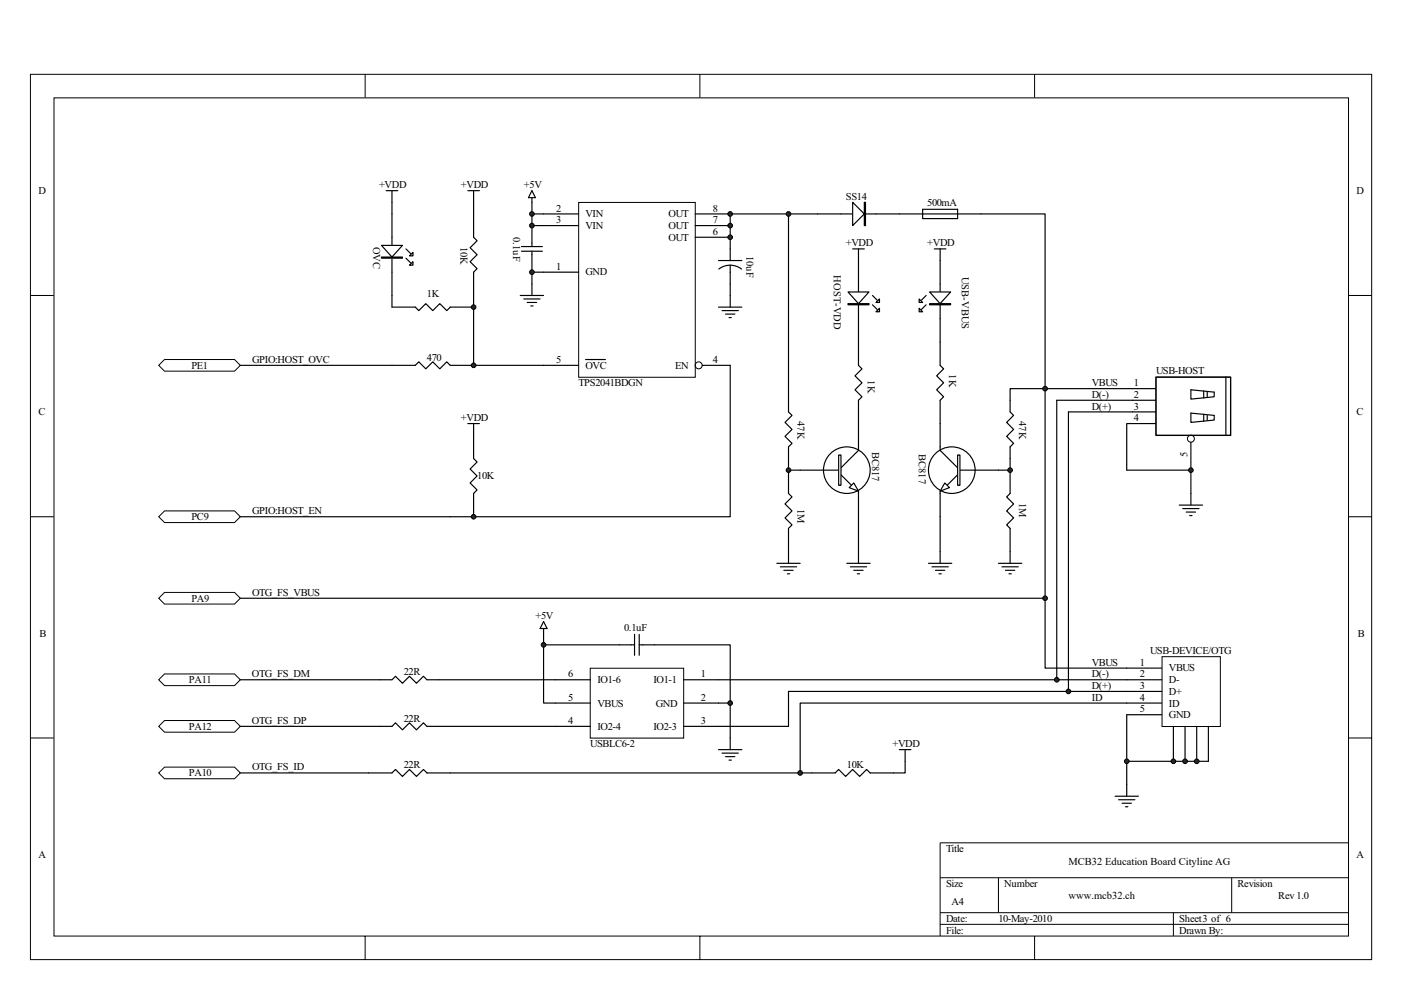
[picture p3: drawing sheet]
<svg xmlns="http://www.w3.org/2000/svg" width="297mm" height="210mm" viewBox="0 0 297 210" stroke-linecap="round" stroke-linejoin="round" font-family="sans-serif">
<g fill="none" stroke="#000" stroke-width=".21">
<path d="M6.5 15.8h284.3v187.7h-284.3zM77.4 15.7v5M148.4 15.7v5M219.4 15.7v5M11.4 20.8h274.5v177.7h-274.5zM6.4 62.7h5M285.9 62.7h4.9M6.4 109.6h5M285.9 109.6h4.9M6.4 156.5h5M285.9 156.5h4.9M285.9 178.8h-86.6v19.7"/>
<path d="M77.4 198.5v5M148.4 198.5v5M199.3 186.2h86.6M199.3 193.6h86.6M199.3 196.1h86.6M211.7 186.2v7.4M219.4 198.5v5M248.8 193.6v4.9M261.1 186.2v7.4"/>
</g>
<path d="M199.3 55.3v17.2M196.4 64.6l-1 1M196.4 62.7l-1 1M214.2 99.7v5l-.8 .7 1.5 1.5-1.5 1.5 1.5 1.4-1.5 1.5 .8 .8v4.9" fill="none" stroke="#000" stroke-width=".25"/>
<path d="M197.1 61.9h4.4l-2.2 2.5z" fill="#fff"/>
<path d="M197.1 61.9h4.4l-2.2 2.5z" fill="none" stroke="#000" stroke-width=".25"/>
<path d="M197.1 64.4h4.4v.2h-4.4z" fill="#fff"/>
<path d="M197.1 64.4h4.4v.2h-4.4z" fill="none" stroke="#000" stroke-width=".25"/>
<path d="M194.9 65.4l.7 .7h-.7z" fill="#fff"/>
<path d="M194.9 65.4l.7 .7h-.7z" fill="none" stroke="#000" stroke-width=".25"/>
<path d="M194.9 63.4l.7 .8h-.7z" fill="#fff"/>
<path d="M83.1 45.4v17.3M86.1 54.8l1 1M86.1 52.8l1 1M194.9 63.4l.7 .8h-.7z" fill="none" stroke="#000" stroke-width=".25"/>
<path d="M80.9 52.1h4.4l-2.2 2.4z" fill="#fff"/>
<path d="M80.9 52.1h4.4l-2.2 2.4z" fill="none" stroke="#000" stroke-width=".25"/>
<path d="M80.9 54.5h4.4v.3h-4.4z" fill="#fff"/>
<path d="M80.9 54.5h4.4v.3h-4.4z" fill="none" stroke="#000" stroke-width=".25"/>
<path d="M86.8 56.2l.8-.7v.7z" fill="#fff"/>
<path d="M86.8 56.2l.8-.7v.7z" fill="none" stroke="#000" stroke-width=".25"/>
<path d="M87.6 53.5v.8h-.8z" fill="#fff"/>
<path d="M87.6 53.5v.8h-.8zM83.1 65.1h4.9l.8 .8 1.5-1.5 1.5 1.5 1.4-1.5 1.5 1.5 .8-.8h4.9M83.1 77.5h4.9l.8-.8 1.5 1.5 1.5-1.5 1.4 1.5 1.5-1.5 .8 .8h4.9M100.4 92.3v5l.8 .7-1.5 1.5 1.5 1.5-1.5 1.4 1.5 1.5-.8 .8v4.9" fill="none" stroke="#000" stroke-width=".25"/>
<path d="M34.9 108.4h14.8l1.3 1.2-1.3 1.2h-14.8l-1.3-1.2z" fill-rule="evenodd" fill="#fff"/>
<path d="M34.9 108.4h14.8l1.3 1.2-1.3 1.2h-14.8l-1.3-1.2z" fill="none" stroke="#000" stroke-width=".21"/>
<path d="M100.4 45.4v4.9l.8 .8-1.5 1.4 1.5 1.5-1.5 1.5 1.5 1.5-.8 .7v5" fill="none" stroke="#000" stroke-width=".25"/>
<path d="M33.6 77.5l1.3-1.2h14.8l1.3 1.2-1.3 1.2h-14.8z" fill-rule="evenodd" fill="#fff"/>
<path d="M33.6 77.5l1.3-1.2h14.8l1.3 1.2-1.3 1.2h-14.8z" fill="none" stroke="#000" stroke-width=".21"/>
<path d="M99.2 89.8h2.5M100.4 89.8v2.5M240.1 89.8h5M240.1 82.4h5M240.1 84.9h5M240.1 87.4h5M51 109.6h44.5" fill="none" stroke="#000" stroke-width=".25"/>
<path d="M245.2 80.1h15.7v12.3h-15.7z" fill="#fff"/>
<g fill="none" stroke="#000" stroke-width=".21">
<path d="M245.1 80h15.8v12.4h-15.8z"/>
<circle cx="252.5" cy="93.1" r=".74"/>
</g>
<g fill="none" stroke="#000" stroke-width=".25">
<path d="M245.1 80h15.8v12.3h-15.8zM259.9 80v12.3M214.2 84.9v2.5l.7 .7-1.5 1.5 1.5 1.5-1.5 1.5 1.5 1.4-.7 .8v2.5M221.6 82.4h18.5M224.1 84.9h16M226.5 87.4h13.6M240.1 89.8h-1.2v9.9M252.5 93.8v13.3M252.5 82.7l4.9 .5v1l-4.9 .5zM252.5 87.6l4.9 .5v1l-4.9 .5zM255.2 82.9v1.5M255.2 87.9v1.4"/>
<path d="M256 83.2v1M256 88.1v1M211.7 119.5h4.9M214.2 117v2.5M250 107.1h5M250.8 107.9h3.4M251.5 108.6h2M252.2 109.4h.5M212.4 120.2h3.5M213.2 121h2M213.9 121.7h.5M80.6 144.2h2.5l.7-.8 1.5 1.5 1.5-1.5 1.5 1.5 1.5-1.5 .7 .8h2.5"/>
<path d="M80.6 154.1h2.5l.7-.8 1.5 1.5 1.5-1.5 1.5 1.5 1.5-1.5 .7 .8h2.5"/>
</g>
<path d="M34.9 125.7h14.8l1.3 1.2-1.3 1.2h-14.8l-1.3-1.2z" fill-rule="evenodd" fill="#fff"/>
<path d="M34.9 125.7h14.8l1.3 1.2-1.3 1.2h-14.8l-1.3-1.2z" fill="none" stroke="#000" stroke-width=".21"/>
<g fill="none" stroke="#000" stroke-width=".25">
<path d="M81.9 40.4h2.4M83.1 40.4v2.5M99.2 40.4h2.5M100.4 40.4v2.5M110.6 53.3h4.4M110.6 52.3h4.4M112.8 41.9v3.5M112.8 47.8v4.5M112.8 53.3v4.4M112.8 40.4l.7 1.5h-1.5zM115.2 45.4h-2.4v2.4h2.4M115.2 57.7h-2.4v5"/>
<path d="M152.3 55.3h5M152.4 57.1a4 4 0 0 1 4.8 0M154.8 50.3v5M154.8 56.2v8.9M173.4 45.4h-6.2v37M190.7 45.4h30.9v37M195.6 44.4h7.4v2h-7.4zM51 77.5h32.1M83.1 62.7v2.4M100.4 62.7v14.8h14.8M110.3 62.7h4.9M111 63.4h3.5"/>
<path d="M111.8 64.2h2M112.5 64.9h.5M152.3 65.1h5M153.1 65.9h3.4M153.8 66.6h2M154.6 67.4h.5"/>
</g>
<path d="M34.9 142.9h14.8l1.3 1.3-1.3 1.2h-14.8l-1.3-1.2z" fill-rule="evenodd" fill="#fff"/>
<path d="M34.9 142.9h14.8l1.3 1.3-1.3 1.2h-14.8l-1.3-1.2z" fill="none" stroke="#000" stroke-width=".21"/>
<path d="M34.9 152.8h14.8l1.3 1.3-1.3 1.2h-14.8l-1.3-1.2z" fill-rule="evenodd" fill="#fff"/>
<path d="M34.9 152.8h14.8l1.3 1.3-1.3 1.2h-14.8l-1.3-1.2z" fill="none" stroke="#000" stroke-width=".21"/>
<path d="M199.3 89.8v5.7l3.7 3.7M203 99.7h8.7M199.3 104.2v5.4M203 100.7l-2.2 2.2M51 144.2h29.6M51 154.1h29.6" fill="none" stroke="#000" stroke-width=".25"/>
<path d="M203 96.5h.5v6.4h-.5z" fill="#fff"/>
<path d="M203 96.5h.5v6.4h-.5z" fill="none" stroke="#000" stroke-width=".25"/>
<path d="M200.3 102.4l1 1-2 .8z" fill="#fff"/>
<g fill="none" stroke="#000" stroke-width=".25">
<path d="M200.3 102.4l1 1-2 .8z"/>
<circle cx="201.8" cy="99.7" r="4.9"/>
</g>
<path d="M125.2 141.8h19.8v14.8h-19.8z" fill="#fff"/>
<path d="M125.1 141.7h19.9v14.9h-19.9z" fill="none" stroke="#000" stroke-width=".21"/>
<g fill="none" stroke="#000" stroke-width=".25">
<path d="M115.2 133.3v15.8h9.9M115.2 131.8l.8 1.5h-1.5zM93 144.2h32.1M93 154.1h32.1M144.9 149.1h9.9v9.9M144.9 144.2h94M144.9 154.1h7.4M152.3 159h5M153.1 159.7h3.4M167.2 146.7h71.7M238.9 149.1h-69.2v14.8M238.9 151.6v17.3"/>
<path d="M153.8 160.5h2M154.6 161.2h.5M236.4 168.9h5M237.2 169.6h3.4M237.9 170.4h2M238.6 171.1h.5"/>
</g>
<path d="M246.5 139.4h12.2v14.7h-12.2z" fill="#fff"/>
<path d="M246.4 139.3h12.3v14.8h-12.3z" fill="none" stroke="#000" stroke-width=".21"/>
<g fill="none" stroke="#000" stroke-width=".25">
<path d="M198.1 52.8h2.5M199.3 52.8v2.5M199.3 72.5v5l.8 .7-1.5 1.5 1.5 1.5-1.5 1.5 1.5 1.5-.8 .7v4.9M214.2 84.9v-2.5h7.4v59.3h24.7M214.2 97.3v2.4h-2.5M224.1 84.9v59.3M226.5 87.4v59.3M238.9 99.7h13.6M196.8 119.5h5M199.3 109.6v9.9M197.6 120.2h3.5M198.3 121h2"/>
<path d="M199.1 121.7h.5M167.2 146.7v7.4h-14.9M238.9 144.2h7.4M238.9 146.7h7.4M238.9 149.1h7.4M238.9 151.6h7.4M248.8 154.1v7.4M251.3 154.1v7.4M253.7 154.1v7.4M256.2 154.1v7.4h-17.3M78.2 163.9h4.9l.7-.7 1.5 1.5 1.5-1.5 1.5 1.5 1.5-1.5 .7 .7h5"/>
</g>
<path d="M34.9 162.7h14.8l1.3 1.2-1.3 1.3h-14.8l-1.3-1.3z" fill-rule="evenodd" fill="#fff"/>
<path d="M34.9 162.7h14.8l1.3 1.2-1.3 1.3h-14.8l-1.3-1.3z" fill="none" stroke="#000" stroke-width=".21"/>
<path d="M182 55.3v17.2M185 64.6l1 1M185 62.7l1 1M51 163.9h27.2M95.5 163.9h74.2" fill="none" stroke="#000" stroke-width=".25"/>
<path d="M179.8 61.9h4.4l-2.2 2.5z" fill="#fff"/>
<path d="M179.8 61.9h4.4l-2.2 2.5z" fill="none" stroke="#000" stroke-width=".25"/>
<path d="M179.8 64.4h4.4v.2h-4.4z" fill="#fff"/>
<path d="M179.8 64.4h4.4v.2h-4.4z" fill="none" stroke="#000" stroke-width=".25"/>
<path d="M185.7 66.1l.8-.7v.7z" fill="#fff"/>
<path d="M185.7 66.1l.8-.7v.7z" fill="none" stroke="#000" stroke-width=".25"/>
<path d="M185.7 64.2l.8-.8v.8z" fill="#fff"/>
<path d="M180.8 52.8h2.5M182 52.8v2.5M182 72.5v5l.8 .7-1.5 1.5 1.5 1.5-1.5 1.5 1.5 1.5-.8 .7v10.6l-3.7 3.7M185.7 64.2l.8-.8v.8zM169.7 99.7h8.6M178.3 100.7l2.2 2.2M182 104.2v5.4" fill="none" stroke="#000" stroke-width=".25"/>
<path d="M177.8 96.5h.5v6.4h-.5z" fill="#fff"/>
<path d="M177.8 96.5h.5v6.4h-.5z" fill="none" stroke="#000" stroke-width=".25"/>
<path d="M181 102.4l1 1.8-2-.8z" fill="#fff"/>
<g fill="none" stroke="#000" stroke-width=".25">
<path d="M167.2 45.4h-12.4v4.9M167.2 82.4v5l.7 .7-1.5 1.5 1.5 1.5-1.5 1.5 1.5 1.4-.7 .8v9.9l.7 .7-1.5 1.5 1.5 1.5-1.5 1.4 1.5 1.5-.7 .8v7.4M167.2 99.7h2.5M164.7 119.5h5M179.5 119.5h5M181 102.4l1 1.8-2-.8zM182 109.6v9.9M51 126.9h170.6M165.4 120.2h3.5M166.2 121h2M166.9 121.7h.5M180.3 120.2h3.4"/>
<path d="M181 121h2M181.8 121.7h.5"/>
<circle cx="179.5" cy="99.7" r="4.9"/>
</g>
<circle cx="214.2" cy="99.7" r=".49" fill="#252525"/>
<circle cx="214.2" cy="99.7" r=".49" fill="none" stroke="#000" stroke-width=".21"/>
<circle cx="252.5" cy="99.7" r=".49" fill="#252525"/>
<circle cx="252.5" cy="99.7" r=".49" fill="none" stroke="#000" stroke-width=".21"/>
<circle cx="112.8" cy="47.8" r=".49" fill="#252525"/>
<circle cx="112.8" cy="47.8" r=".49" fill="none" stroke="#000" stroke-width=".21"/>
<circle cx="112.8" cy="57.7" r=".49" fill="#252525"/>
<circle cx="112.8" cy="57.7" r=".49" fill="none" stroke="#000" stroke-width=".21"/>
<circle cx="112.8" cy="45.4" r=".49" fill="#252525"/>
<circle cx="112.8" cy="45.4" r=".49" fill="none" stroke="#000" stroke-width=".21"/>
<circle cx="167.2" cy="99.7" r=".49" fill="#252525"/>
<circle cx="167.2" cy="99.7" r=".49" fill="none" stroke="#000" stroke-width=".21"/>
<path d="M122.8 43h24.6v37h-24.6z" fill="#fff"/>
<g fill="none" stroke="#000" stroke-width=".21">
<path d="M122.7 42.9h24.7v37.1h-24.7z"/>
<circle cx="148.1" cy="77.5" r=".74"/>
</g>
<path d="M115.2 45.4h7.5M115.2 47.8h7.5M115.2 57.7h7.5M147.4 45.4h7.4M147.4 47.8h7.4M147.4 50.3h7.4M115.2 77.5h7.5M124.2 76.3h4.2M148.9 77.5h5.9" fill="none" stroke="#000" stroke-width=".25"/>
<circle cx="154.8" cy="45.4" r=".49" fill="#252525"/>
<circle cx="154.8" cy="45.4" r=".49" fill="none" stroke="#000" stroke-width=".21"/>
<circle cx="154.8" cy="47.8" r=".49" fill="#252525"/>
<circle cx="154.8" cy="47.8" r=".49" fill="none" stroke="#000" stroke-width=".21"/>
<circle cx="154.8" cy="50.3" r=".49" fill="#252525"/>
<circle cx="154.8" cy="50.3" r=".49" fill="none" stroke="#000" stroke-width=".21"/>
<path d="M154.8 77.5v32.1h-59.3" fill="none" stroke="#000" stroke-width=".25"/>
<circle cx="100.4" cy="109.6" r=".49" fill="#252525"/>
<circle cx="100.4" cy="109.6" r=".49" fill="none" stroke="#000" stroke-width=".21"/>
<path d="M83.1 42.9v2.5M100.4 42.9v2.5" fill="none" stroke="#000" stroke-width=".25"/>
<circle cx="100.4" cy="65.1" r=".49" fill="#252525"/>
<circle cx="100.4" cy="65.1" r=".49" fill="none" stroke="#000" stroke-width=".21"/>
<circle cx="100.4" cy="77.5" r=".49" fill="#252525"/>
<circle cx="100.4" cy="77.5" r=".49" fill="none" stroke="#000" stroke-width=".21"/>
<path d="M115.2 136.8h19.3M134.5 134.6v4.4M135.5 136.8h19.3v12.3M135.5 134.6v4.4" fill="none" stroke="#000" stroke-width=".25"/>
<circle cx="154.8" cy="149.1" r=".49" fill="#252525"/>
<circle cx="154.8" cy="149.1" r=".49" fill="none" stroke="#000" stroke-width=".21"/>
<circle cx="238.9" cy="161.5" r=".49" fill="#252525"/>
<circle cx="238.9" cy="161.5" r=".49" fill="none" stroke="#000" stroke-width=".21"/>
<circle cx="248.8" cy="161.5" r=".49" fill="#252525"/>
<circle cx="248.8" cy="161.5" r=".49" fill="none" stroke="#000" stroke-width=".21"/>
<circle cx="251.3" cy="161.5" r=".49" fill="#252525"/>
<circle cx="251.3" cy="161.5" r=".49" fill="none" stroke="#000" stroke-width=".21"/>
<circle cx="253.7" cy="161.5" r=".49" fill="#252525"/>
<circle cx="253.7" cy="161.5" r=".49" fill="none" stroke="#000" stroke-width=".21"/>
<circle cx="115.3" cy="136.8" r=".49" fill="#252525"/>
<circle cx="115.3" cy="136.8" r=".49" fill="none" stroke="#000" stroke-width=".21"/>
<circle cx="224.1" cy="144.2" r=".49" fill="#252525"/>
<circle cx="224.1" cy="144.2" r=".49" fill="none" stroke="#000" stroke-width=".21"/>
<circle cx="221.6" cy="126.9" r=".49" fill="#252525"/>
<circle cx="221.6" cy="126.9" r=".49" fill="none" stroke="#000" stroke-width=".21"/>
<circle cx="226.5" cy="146.7" r=".49" fill="#252525"/>
<circle cx="226.5" cy="146.7" r=".49" fill="none" stroke="#000" stroke-width=".21"/>
<path d="M169.7 163.9h7.4l.7-.7 1.5 1.5 1.5-1.5 1.5 1.5 1.4-1.5 .8 .7h4.9" fill="none" stroke="#000" stroke-width=".25"/>
<circle cx="169.7" cy="163.9" r=".49" fill="#252525"/>
<circle cx="169.7" cy="163.9" r=".49" fill="none" stroke="#000" stroke-width=".21"/>
<path d="M173.4 45.4h17.3M190.7 159h2.4M191.9 159v4.9h-2.5" fill="none" stroke="#000" stroke-width=".25"/>
<path d="M183.3 42.9h.2v4.9h-.2z" fill="#fff"/>
<path d="M183.3 42.9h.2v4.9h-.2z" fill="none" stroke="#000" stroke-width=".25"/>
<path d="M180.8 42.9l2.5 2.5-2.5 2.4z" fill="#fff"/>
<path d="M180.8 42.9l2.5 2.5-2.5 2.4z" fill="none" stroke="#000" stroke-width=".25"/>
<circle cx="167.2" cy="45.4" r=".49" fill="#252525"/>
<circle cx="167.2" cy="45.4" r=".49" fill="none" stroke="#000" stroke-width=".21"/>
<circle cx="221.6" cy="82.4" r=".49" fill="#252525"/>
<circle cx="221.6" cy="82.4" r=".49" fill="none" stroke="#000" stroke-width=".21"/>
<g font-size="2.2">
<text x="8.1" y="41.2">D</text>
<text x="80.4" y="39.9">+VDD</text>
<text x="97.7" y="39.9">+VDD</text>
<text x="111.1" y="39.9">+5V</text>
<text x="287.6" y="41.2">D</text>
<text x="117.9" y="44.9">2</text>
<text x="117.9" y="47.3">3</text>
<text x="124.1" y="46.1">VIN</text>
<text x="141.7" y="46.1">OUT</text>
<text x="151.1" y="44.9">8</text>
<text x="151.1" y="47.3">7</text>
<text x="179.3" y="42.4">SS14</text>
<text x="196.6" y="43.6">500mA</text>
<text x="79.1" y="52.3" transform="rotate(90 79.1 52.3)">OVC</text>
<text x="97.6" y="52.3" transform="rotate(90 97.6 52.3)">10K</text>
<text x="108.8" y="50.3" transform="rotate(90 108.8 50.3)">0.1uF</text>
<text x="124.1" y="48.5">VIN</text>
<text x="141.7" y="48.5">OUT</text>
<text x="141.7" y="51.1">OUT</text>
<text x="151.1" y="49.8">6</text>
<text x="179.3" y="52.3">+VDD</text>
<text x="196.6" y="52.3">+VDD</text>
<text x="117.9" y="57.2">1</text>
<text x="124.1" y="58.4">GND</text>
<text x="158.2" y="54.3" transform="rotate(90 158.2 54.3)">10uF</text>
<text x="176.8" y="58.4" transform="rotate(90 176.8 58.4)">HOST-VDD</text>
<text x="204" y="58.7" transform="rotate(90 204 58.7)">USB-VBUS</text>
<text x="90.5" y="62.9">1K</text>
<text x="53.4" y="77">GPIO:HOST_OVC</text>
<text x="90.5" y="76.5">470</text>
<text x="117.9" y="77">5</text>
<text x="151.1" y="77">4</text>
<text x="40.6" y="78.2">PE1</text>
<text x="122.7" y="81.9">TPS2041BDGN</text>
<text x="124.1" y="78.2">OVC</text>
<text x="143.2" y="78.2">EN</text>
<text x="184" y="80.7" transform="rotate(90 184 80.7)">1K</text>
<text x="201.3" y="79.4" transform="rotate(90 201.3 79.4)">1K</text>
<text x="231.5" y="81.9">VBUS</text>
<text x="240.4" y="81.9">1</text>
<text x="245.1" y="79.4">USB-HOST</text>
<text x="8.1" y="88.1">C</text>
<text x="97.7" y="89.3">+VDD</text>
<text x="169.1" y="89.3" transform="rotate(90 169.1 89.3)">47K</text>
<text x="216.1" y="89.3" transform="rotate(90 216.1 89.3)">47K</text>
<text x="231.5" y="84.4">D(-)</text>
<text x="231.5" y="86.9">D(+)</text>
<text x="240.4" y="84.4">2</text>
<text x="240.4" y="86.9">3</text>
<text x="240.4" y="89.3">4</text>
<text x="287.6" y="88.1">C</text>
<text x="184.9" y="95.8" transform="rotate(90 184.9 95.8)">BC817</text>
<text x="101.2" y="101.7">10K</text>
<text x="194.8" y="96.3" transform="rotate(90 194.8 96.3)">BC817</text>
<text x="251.8" y="97" transform="rotate(-90 251.8 97)">5</text>
<text x="169.1" y="107.9" transform="rotate(90 169.1 107.9)">1M</text>
<text x="216.1" y="106.6" transform="rotate(90 216.1 106.6)">1M</text>
<text x="40.6" y="110.3">PC9</text>
<text x="53.4" y="109.1">GPIO:HOST_EN</text>
<text x="40.6" y="127.6">PA9</text>
<text x="53.4" y="126.4">OTG_FS_VBUS</text>
<text x="113.5" y="131.3">+5V</text>
<text x="8.4" y="135">B</text>
<text x="132.3" y="133.8">0.1uF</text>
<text x="287.9" y="135">B</text>
<text x="53.4" y="143.7">OTG_FS_DM</text>
<text x="85.6" y="143.2">22R</text>
<text x="120.5" y="143.7">6</text>
<text x="148.6" y="143.7">1</text>
<text x="231.5" y="141.2">VBUS</text>
<text x="231.5" y="143.7">D(-)</text>
<text x="241.6" y="141.2">1</text>
<text x="241.6" y="143.7">2</text>
<text x="243.8" y="138.7">USB-DEVICE/OTG</text>
<text x="247.8" y="142.4">VBUS</text>
<text x="40.1" y="144.9">PA11</text>
<text x="120.5" y="148.6">5</text>
<text x="126.7" y="144.9">IO1-6</text>
<text x="126.7" y="149.9">VBUS</text>
<text x="138.5" y="144.9">IO1-1</text>
<text x="139" y="149.9">GND</text>
<text x="148.6" y="148.6">2</text>
<text x="231.5" y="146.1">D(+)</text>
<text x="231.5" y="148.6">ID</text>
<text x="241.6" y="146.1">3</text>
<text x="241.6" y="148.6">4</text>
<text x="247.8" y="144.9">D-</text>
<text x="247.8" y="147.4">D+</text>
<text x="247.8" y="149.9">ID</text>
<text x="40.1" y="154.8">PA12</text>
<text x="53.4" y="153.5">OTG_FS_DP</text>
<text x="85.6" y="153.1">22R</text>
<text x="120.5" y="153.5">4</text>
<text x="126.7" y="154.8">IO2-4</text>
<text x="138.5" y="154.8">IO2-3</text>
<text x="148.6" y="153.5">3</text>
<text x="241.6" y="151">5</text>
<text x="247.8" y="152.3">GND</text>
<text x="125.1" y="158.5">USBLC6-2</text>
<text x="189.2" y="158.5">+VDD</text>
<text x="40.1" y="164.7">PA10</text>
<text x="53.4" y="163.4">OTG_FS_ID</text>
<text x="85.6" y="162.9">22R</text>
<text x="179.6" y="162.9">10K</text>
<text x="8.1" y="181.9">A</text>
<text x="200.6" y="180.7">Title</text>
<text x="226.6" y="183.4">MCB32 Education Board Cityline AG</text>
<text x="287.6" y="181.9">A</text>
<text x="200.6" y="188.1">Size</text>
<text x="201.8" y="191.9">A4</text>
<text x="212.9" y="188.1">Number</text>
<text x="226.6" y="190.8">www.mcb32.ch</text>
<text x="262.4" y="188.1">Revision</text>
<text x="271" y="190.6">Rev 1.0</text>
<text x="200.6" y="195.5">Date:</text>
<text x="211.7" y="195.5">10-May-2010</text>
<text x="250" y="195.5">Sheet3 of 6</text>
<text x="200.6" y="198">File:</text>
<text x="250" y="198">Drawn By:</text>
</g>
</svg>
